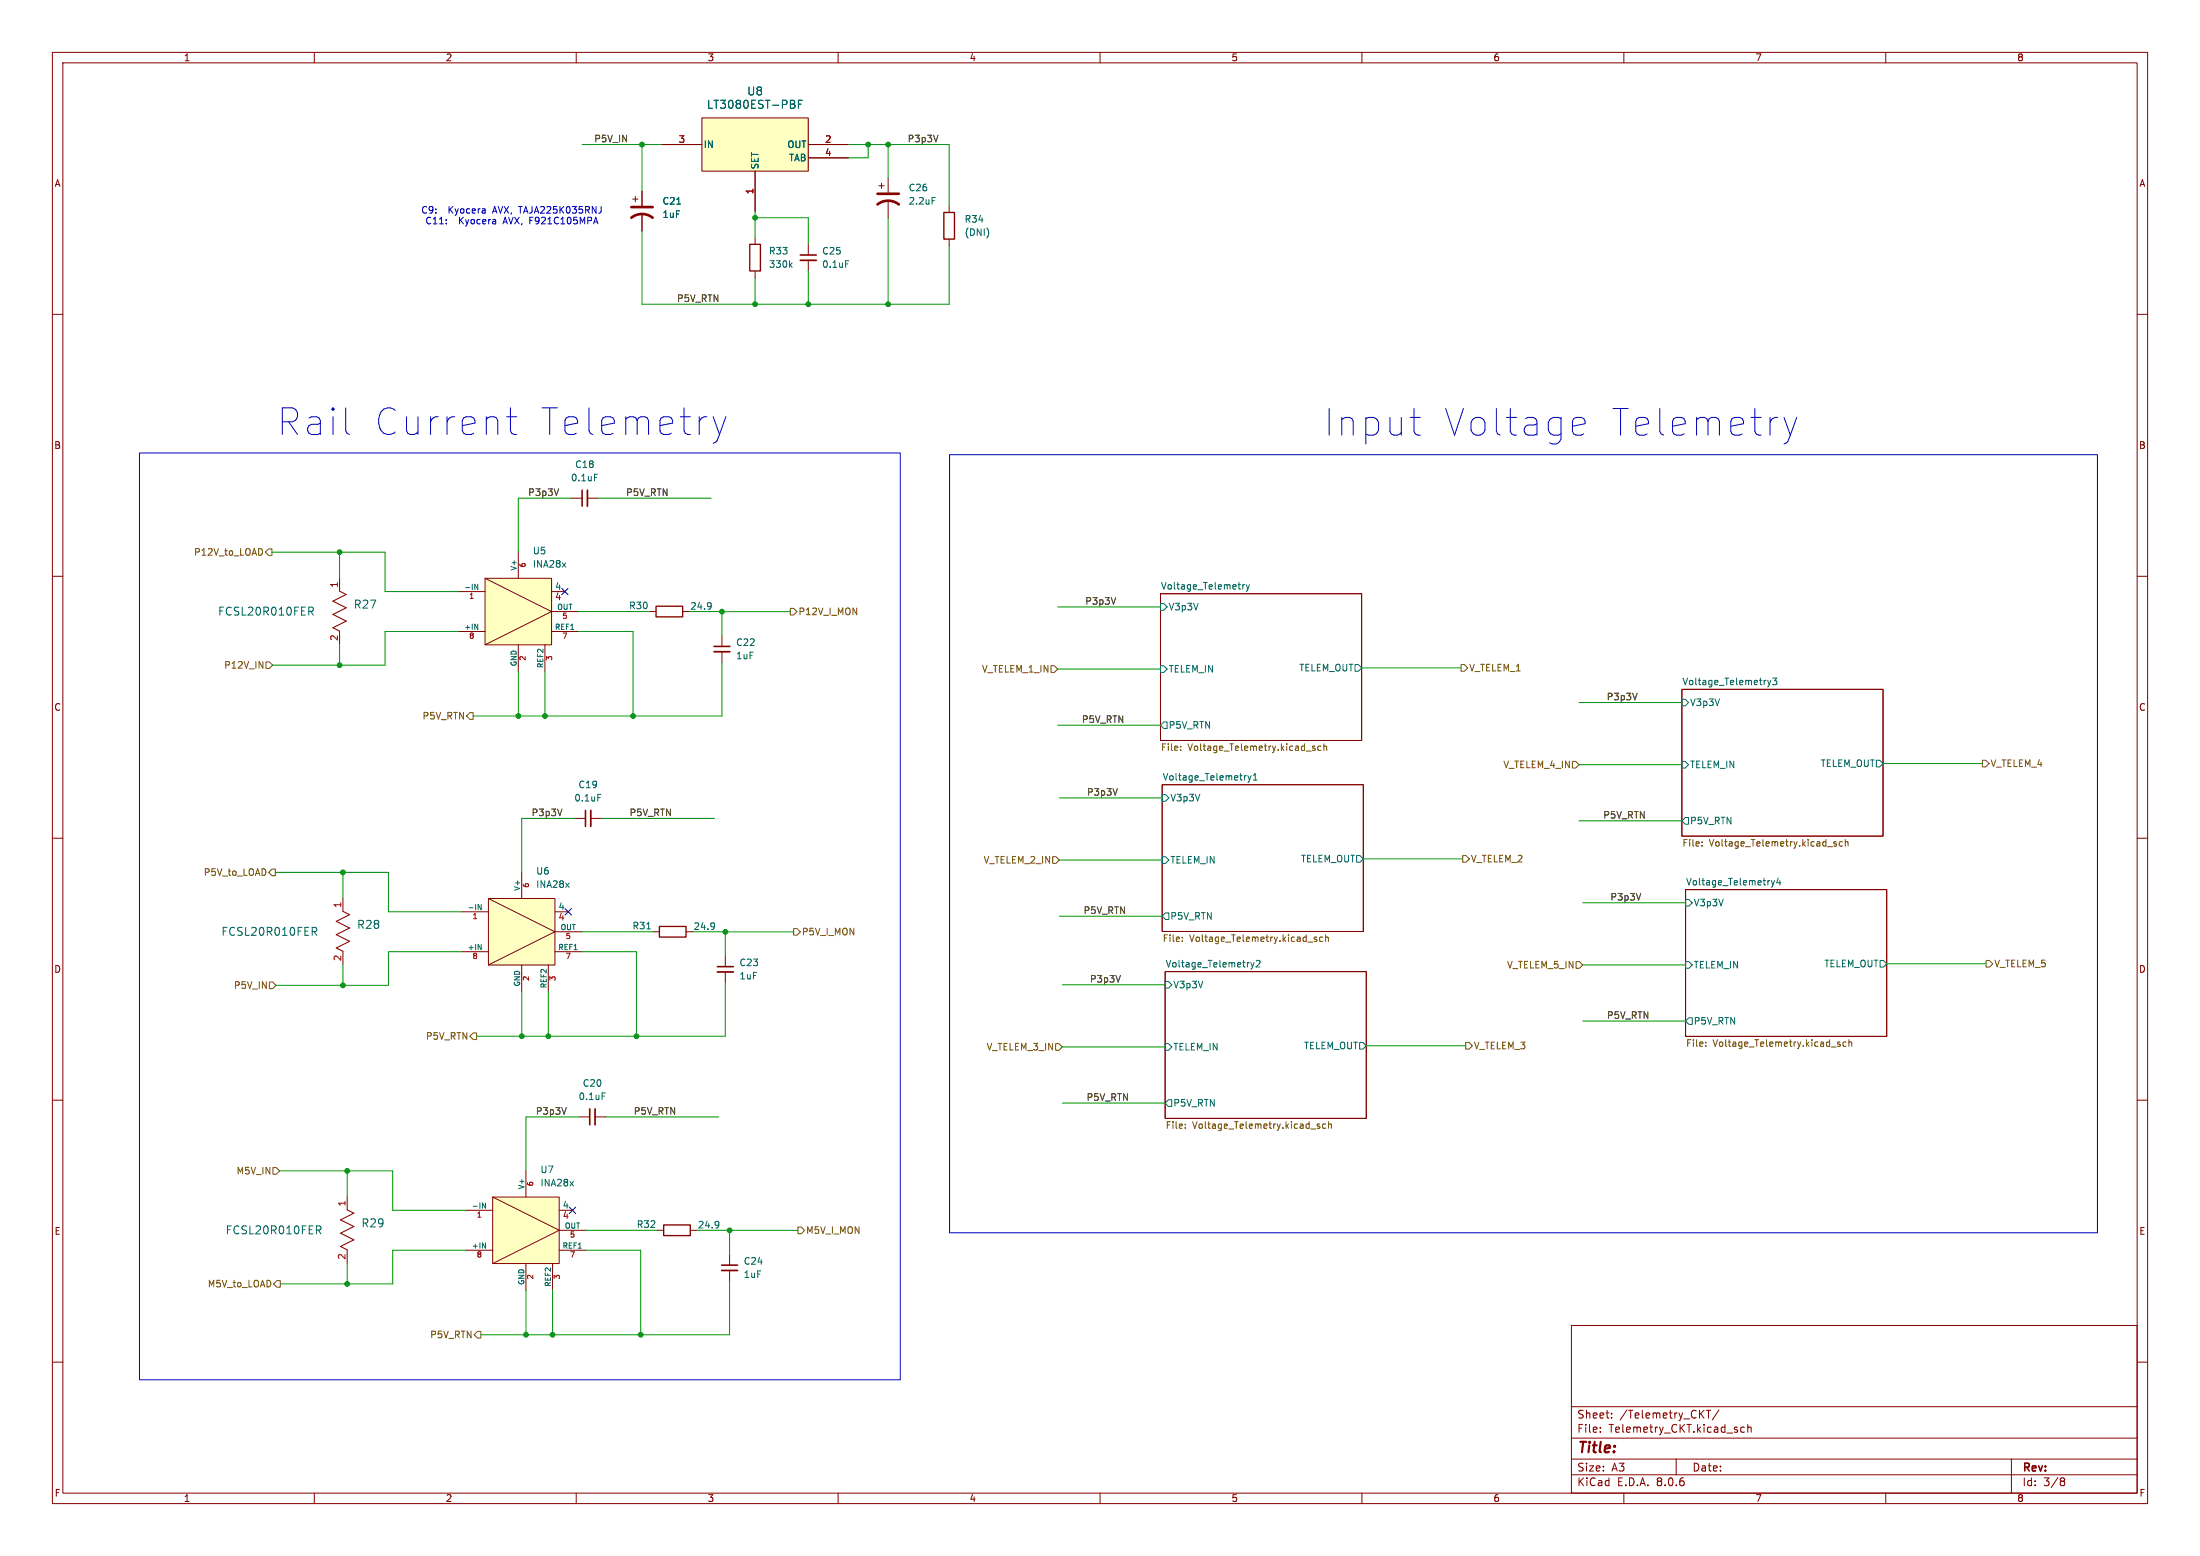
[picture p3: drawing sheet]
<svg xmlns="http://www.w3.org/2000/svg" width="420mm" height="297mm" viewBox="0 0 420 297" stroke-linecap="round" stroke-linejoin="round" font-family="sans-serif">
<g fill="none" stroke="#840000" stroke-width=".19">
<path d="M10 10h400v277h-400zM12 12h396v273h-396zM60 10v2M110 10v2M160 10v2M210 10v2M260 10v2M310 10v2M360 10v2M120.8 38h1M121.3 37.5v1M122.6 36.5v2.8"/>
<path d="M10 60h2M122.6 40.8v3.3M144.1 45.4v1.2M144.1 51.7v1.3M408 60h2M10 110h2M124 116.7h1.2M130.3 116.7h1.3M221.5 113.3h38.4v28h-38.4zM408 110h2M137.8 121.4v2M137.8 124.4v2"/>
<path d="M321.1 131.6h38.4v28h-38.4zM10 160h2M221.9 149.8h38.4v28h-38.4zM408 160h2M321.8 169.8h38.4v28h-38.4zM222.4 185.5h38.4v28h-38.4zM10 210h2M408 210h2M125.4 234.8h1.3M131.8 234.8h1.2M10 260h2M300 253h108v32h-108z"/>
<path d="M408 260h2M300 278.5h108M300 274.5h108M300 268.5h108M305.5 273.2v.2M305.5 272.5v.1M307.7 270.5v.2M307.7 269.8v.1M320 278.5v3M325.7 269.2h.9M326.2 269.2v1.5M328.2 269.1l-1.3 1.9"/>
<path d="M333 272.5l-.4-.1-.3 .3 .1 .6h.6M333.7 272.5l.2-.1 .3 .1 .1 .9M333.7 271.9v1.5M384 278.5v6.5M60 285v2M110 285v2M160 285v2M210 285v2M260 285v2M300 281.5h108M310 285v2M360 285v2"/>
<path d="M393.6 282.1h.3l.3 .3-.3 .3M393.6 282.7h.3M393.9 282.7l.2 .2 .1 .4-.3 .3h-.3"/>
</g>
<g fill="none" stroke="#006464" stroke-width=".19">
<path d="M129.2 39h.7M150.9 50.5l.3 .5M151.2 50.2l-.5 .5M135.6 115.1l.2 .7-.2 .4M135.8 115.6l-.2 .2M221.5 115.2h.7l.6 .6-.6 .7h-.7zM237.2 111.6v.8M237.6 111.6l-.4 .2M237.9 111.6l.3 .8M238.2 112.4l-.3 .5M238.5 111.6l-.3 .8M221.5 127.1h.7l.6 .6-.6 .6h-.7z"/>
<path d="M222.2 137.8h.6v1.3h-.6l-.7-.7zM258.7 126.8h.6l.6 .7-.6 .6h-.6zM321.1 133.5h.6l.6 .6-.6 .6h-.6zM337.4 129.9l.3 .8M337.7 130.7l-.3 .4M338.1 129.9l-.4 .8M338.4 129.4h.8l-.4 .5 .3 .1v.6l-.1 .1-.6-.1M221.9 151.7h.6l.6 .6-.6 .6h-.6zM238.2 148.1l.3 .8M238.5 148.9l-.3 .4M238.8 148.1l-.3 .8M239.3 148.9h.7"/>
<path d="M239.3 148l.3-.4v1.3M321.1 145.3h.6l.6 .7-.6 .6h-.6zM321.7 156h.6v1.3h-.6l-.6-.6zM358.2 145.1h.6l.7 .6-.7 .7h-.6zM221.9 163.5h.6l.6 .7-.6 .6h-.6zM222.5 174.2h.6v1.3h-.6l-.6-.6zM259 163.3h.6l.7 .6-.7 .7h-.6zM321.8 171.7h.6l.7 .6-.7 .7h-.6zM338.2 168.1l.3 .8M338.5 168.9l-.3 .4M338.8 168.1l-.3 .8M339.5 167.6l-.3 .9h.8"/>
<path d="M339.8 168.1v.8M222.4 187.3h.7l.6 .7-.6 .6h-.7zM222.4 199.2h.7l.6 .6-.6 .7h-.7zM238.8 183.7l.3 .9M239.1 184.6l-.3 .4M239.4 183.7l-.3 .9M239.8 183.4l.5-.1 .3 .4-.8 .9h.8M259.6 199h.6l.6 .6-.6 .7h-.6zM321.8 183.6h.6l.7 .6-.7 .6h-.6zM322.4 194.3h.7v1.2h-.7l-.6-.6zM358.9 183.3h.6l.7 .7-.7 .6h-.6zM223.1 209.9h.6v1.3h-.6l-.7-.6z"/>
<path d="M137.1 233.2l.1 .7-.2 .4M137.2 233.7l-.1 .2"/>
</g>
<g fill="none" stroke="#725600" stroke-width=".19">
<path d="M225.4 143.1v.1M225.4 142.5v.1M251 142.5l-.3-.1-.1 .2v.2l.4 .1v.3h-.4M252.2 142.5l-.4-.1-.2 .2 .1 .6h.5M252.7 142.5l.2-.1 .3 .1 .1 .7M252.7 142v1.2M225.7 179.6v.1M225.7 178.9v.1M251.4 178.9h-.3l-.2 .1v.2l.5 .1v.3h-.5M252.5 178.9h-.4l-.2 .2 .1 .5h.5M253.1 179l.1-.1h.3l.1 .8M253.1 178.4v1.3"/>
<path d="M324.9 161.4v.1M324.9 160.7v.1M350.6 160.7h-.3l-.2 .1v.2l.5 .1v.3h-.5M351.7 160.7h-.3l-.3 .2 .1 .5h.5M352.3 160.8l.1-.1h.3l.1 .8M352.3 160.2v1.3M325.6 199.6v.1M325.6 198.9v.2M351.3 198.9h-.3l-.2 .2 .1 .1 .4 .2v.3h-.5M352.4 198.9h-.3l-.3 .2 .1 .6h.5M353 199l.1-.1h.4v.8M353 198.5v1.2"/>
<path d="M226.3 215.3v.1M226.3 214.6v.1M251.9 214.6l-.3-.1-.2 .2 .1 .2 .4 .1v.3h-.5M253.1 214.6l-.4-.1-.2 .3 .1 .5h.5M253.6 214.7l.2-.2 .3 .1 .1 .8M253.6 214.1v1.3"/>
</g>
<path d="M120.5 39.5h4.1M120.5 41.6a3.3 3.3 0 0 1 4.1 0" fill="none" stroke="#840000" stroke-width=".51"/>
<path d="M143.1 46.6h2.1v5.1h-2.1zM125.2 115.7h5.1v2h-5.1zM126.7 233.8h5.1v2h-5.1z" fill="none" stroke="#840000" stroke-width=".25"/>
<path d="M136.3 124.4h3" fill="none" stroke="#840000" stroke-width=".33"/>
<path d="M136.3 123.4h3" fill="none" stroke="#840000" stroke-width=".3"/>
<path d="M92.6 110.4h12.7v12.7h-12.7z" fill="#ffffc2"/>
<path d="M87.5 112.9h5.1M92.6 110.4h12.7v12.7h-12.7zM92.6 110.4l12.7 6.3-12.7 6.4M98.9 105.3v5.1M105.3 112.9h2.5M105.3 116.7h5.1M87.5 120.5h5.1M98.9 123.1v5.1M104 123.1v5.1M105.3 120.5h5.1" fill="none" stroke="#840000" stroke-width=".19"/>
<path d="M90.6 111.5l.6 1v-1M90.6 119.1l.6 1.1v-1.1" fill="none" stroke="#006464" stroke-width=".19"/>
<path d="M134 22.5h20.3v10.2h-20.3z" fill="#ffffc2"/>
<g fill="none" stroke="#840000" stroke-width=".19">
<path d="M126.4 27.6h7.6M134 22.5h20.3v10.2h-20.3zM144.1 32.7v7.6M154.3 27.6h7.6M154.3 30.1h7.6M154.3 46.6v2.1M154.3 49.7v2M64.8 110.3v2.5M64.8 120.5v2.5M65.5 171.4v2.6M65.5 181.6v2.5M139.3 239.5v2"/>
<path d="M139.3 242.5v2"/>
</g>
<path d="M152.4 19.9h.5M153.1 19.1h-.7v1.6M151.7 20v.5M161.4 49.8h.6M59 115.9h.5l.3 .3-.1 .4-.7 .1M59.3 116.7l.5 .7M59.6 177h.6l.3 .3-.2 .4-.7 .1M60 177.8l.5 .7" fill="none" stroke="#006464" stroke-width=".19"/>
<path d="M64.8 112.8l1.3 .7-2.5 1.2 2.5 1.3-2.5 1.3 2.5 1.3-2.5 1.2 1.2 .7M65.5 174l1.2 .6-2.5 1.3 2.5 1.2-2.5 1.3 2.5 1.3-2.5 1.2 1.3 .7" fill="none" stroke="#840000" stroke-width=".2"/>
<path d="M152.8 49.7h3M137.8 242.5h3" fill="none" stroke="#840000" stroke-width=".33"/>
<path d="M152.8 48.7h3M137.8 241.5h3" fill="none" stroke="#840000" stroke-width=".3"/>
<path d="M93.2 171.5h12.7v12.7h-12.7z" fill="#ffffc2"/>
<g fill="none" stroke="#840000" stroke-width=".19">
<path d="M167.8 35.5h1M168.3 35v1M169.5 33.9v2.8M169.5 38.3v3.3M88.2 174h5M93.2 171.5h12.7v12.7h-12.7zM93.2 171.5l12.7 6.4-12.7 6.3M99.6 166.4v5.1M105.9 174h2.6M105.9 177.9h5.1M88.2 181.7h5M99.6 184.2v5.1"/>
<path d="M104.7 184.2v5.1M105.9 181.7h5.1M110.6 213.2h2M113.6 213.2h2M66.3 228.4v2.5M66.3 238.6v2.5"/>
</g>
<path d="M177.9 37.7h.7M91.3 172.6l.6 1.1v-1.1M91.3 180.3l.6 1v-1M114.9 208.6h.6M60.4 234h.6l.3 .3-.2 .4-.7 .1M60.8 234.8l.5 .7" fill="none" stroke="#006464" stroke-width=".19"/>
<path d="M167.5 39a3.3 3.3 0 0 1 4.1 0M167.5 37h4.1" fill="none" stroke="#840000" stroke-width=".51"/>
<path d="M113.6 211.7v3" fill="none" stroke="#840000" stroke-width=".33"/>
<path d="M112.6 211.7v3" fill="none" stroke="#840000" stroke-width=".3"/>
<path d="M66.3 230.9l1.3 .7-2.6 1.2 2.6 1.3-2.6 1.3 2.6 1.3-2.6 1.2 1.3 .7" fill="none" stroke="#840000" stroke-width=".2"/>
<path d="M94.1 228.5h12.7v12.7h-12.7z" fill="#ffffc2"/>
<g fill="none" stroke="#840000" stroke-width=".19">
<path d="M122.6 36.5v2.8M126.4 27.6h7.6M144.1 32.7v7.6M154.3 27.6h7.6M154.3 30.1h7.6M181.2 39.3v1.3M122.6 40.8v3.3M181.2 45.6v1.3M109.1 95.1h2M112.1 95.1h2.1M109.7 156.2h2.1M112.8 156.2h2"/>
<path d="M124.6 177.9h1.3M131 177.9h1.2M138.5 182.5v2M138.5 185.5v2.1M89 231h5.1M89 238.6h5.1M94.1 228.5h12.7v12.7h-12.7zM94.1 228.5l12.7 6.3-12.7 6.4M100.4 223.4v5.1M106.8 231h2.5M106.8 234.8h5M106.8 238.6h5"/>
<path d="M100.4 241.2v5.1M105.5 241.2v5.1"/>
</g>
<path d="M152.4 19.9h.5M153.1 19.1h-.7v1.6M129.2 39h.7M151.7 20v.5M113.5 90.5h.6M114.1 151.6h.6M123.5 177.3h.7M136.3 176.2l.1 .7-.2 .4M136.4 176.7l-.1 .2M92.1 229.6l.6 1v-1M92.1 237.2l.6 1.1v-1.1" fill="none" stroke="#006464" stroke-width=".19"/>
<path d="M180.2 40.6h2v5h-2zM125.9 176.8h5.1v2.1h-5.1z" fill="none" stroke="#840000" stroke-width=".25"/>
<path d="M112.1 93.6v3M112.8 154.7v3M136.9 185.5h3.1" fill="none" stroke="#840000" stroke-width=".33"/>
<path d="M111.1 93.6v3M111.8 154.7v3M136.9 184.5h3.1" fill="none" stroke="#840000" stroke-width=".3"/>
<g fill="none" stroke="#725600" stroke-width=".19">
<path d="M50.1 105v.7M51.3 104.8h.6v1.2h-.6l-.7-.6zM150.9 116.1h.6l.6 .6-.6 .7h-.6zM50.8 126.3h.6l.6 .7-.6 .6h-.6zM89.7 136h.6v1.3h-.6l-.6-.6zM200.6 127.1h.7l.6 .6-.6 .6h-.7zM278.9 126.8h.7l.6 .7-.6 .6h-.7zM300.2 145.3h.6l.6 .7-.6 .6h-.6zM378.5 145.1h.6l.6 .6-.6 .7h-.6zM51.9 165.9h.7v1.3h-.7l-.6-.7zM151.5 177.2h.7l.6 .7-.6 .6h-.7zM201 163.5h.6l.6 .7-.6 .6h-.6z"/>
<path d="M279.2 163.3h.7l.6 .6-.6 .7h-.7zM51.4 187.4h.7l.6 .7-.6 .6h-.7zM90.3 197.2h.7v1.2h-.7l-.6-.6zM201.5 199.2h.7l.6 .6-.6 .7h-.7zM279.8 199h.6l.7 .6-.7 .7h-.6zM300.9 183.6h.6l.7 .6-.7 .6h-.6zM379.2 183.3h.6l.6 .7-.6 .6h-.6zM52.1 222.9h.6l.7 .6-.7 .6h-.6zM152.3 234.2h.7l.6 .6-.6 .7h-.7zM52.2 245.1l.7-.7h.6v1.3h-.6zM91.2 254.1h.6v1.3h-.6l-.7-.6z"/>
</g>
<path d="M179.1 25.8l-.4 1.3M106.6 93.3l-.4 1.3M213 114.1l-.4 1.2M312.5 132.3l-.4 1.3M107.3 154.4l-.4 1.3M213.3 150.5l-.4 1.3M313.2 170.5l-.4 1.3M213.9 186.2l-.4 1.3M108.1 211.4l-.4 1.3" fill="none" stroke="#0f0f0f" stroke-width=".19"/>
<g fill="none" stroke="#0000c2" stroke-width=".19">
<path d="M96.7 79.5h2M97.4 77.9v4.3l.3 .5 .5 .2h.5M136.1 79.5l1.3 3.4M138.6 79.5l-1.2 3.4M269.2 79.7h2M300.9 79.7h1l.5 .2 .2 .5v.5l-2.4 .5M340.6 79.7l1.2 3.4M343 79.7l-1.2 3.4M26.6 86.5h145.3v176.9h-145.3zM137.4 82.9l-.5 1.2-.8 .5M181.3 86.8h219.1v148.5h-219.1zM270.7 83.1h.5"/>
<path d="M302.4 82.8l-.5 .3h-1M341.8 83.1l-.5 1.2-.7 .4"/>
</g>
<g fill="none" stroke="#009600" stroke-width=".19">
<path d="M111.1 27.6h15.3M122.6 27.6v8.9M161.9 27.6h19.3v11.7M165.7 27.6v2.5h-3.8M169.5 27.6v6.3M122.6 44.1v14h58.6v-11.2M144.1 41.6h10.2v5M144.1 40.3v5.1M144.1 53v5.1M154.3 51.7v6.4M169.5 41.6v16.5M109.1 95.1h-10.2v10.2"/>
<path d="M114.2 95.1h21.6M51.9 105.4h21.6v7.5h14M64.8 105.4v4.9M110.4 116.7h13.6M131.6 116.7h19.3M137.8 116.7v4.7M201.9 115.8h19.6M64.8 123v4M87.5 120.5h-14v6.5h-21.5M98.9 128.2l.1 8.5M104 128.2h.1M104 128.2v8.5"/>
<path d="M110.4 120.5h10.5v16.2M137.8 126.4v10.3h-47.5M201.9 138.4h19.6M201.9 127.7h19.6M259.9 127.5h19M301.4 134.1h19.7M109.7 156.2h-10.1v10.2M114.8 156.2h21.6M202.2 152.3h19.7M301.4 156.7h19.7M301.4 146h19.7M359.5 145.7h19"/>
<path d="M52.6 166.5h21.6v7.5h14M65.5 166.5v4.9M111 177.9h13.6M132.2 177.9h6.3v4.6M138.5 177.9h13M202.2 164.2h19.7M202.2 174.9h19.7M260.3 163.9h18.9M302.2 172.3h19.6M65.5 184.1v4M88.2 181.7h-14v6.4h-21.5M99.6 189.3h.1"/>
<path d="M99.6 189.3v8.5M104.7 189.3h.1M104.7 189.3v8.5M111 181.7h10.5v16.1M138.5 187.6v10.2h-47.5M202.8 188h19.6M202.8 199.8h19.6M260.8 199.6h19M302.2 194.9h19.6M302.2 184.2h19.6M360.2 184h19M110.6 213.2h-10.2v10.2"/>
<path d="M115.6 213.2h21.6M202.8 210.6h19.6M53.4 223.5h21.6v7.5h14M66.3 223.5v4.9M89 238.6h-14v6.5h-21.5M111.8 234.8h13.6M111.8 238.6h10.5v16.2M133 234.8h6.3v4.7M139.3 234.8h13M66.3 241.1v4M100.4 246.3h.1M100.4 246.3v8.5"/>
<path d="M105.5 246.3h.1M105.5 246.3v8.5M139.3 244.5v10.3h-47.5"/>
</g>
<path d="M107.2 112.3l1.2 1.2M108.4 112.3l-1.2 1.2M107.9 173.4l1.2 1.2M109.1 173.4l-1.2 1.2M108.7 230.4l1.2 1.2M109.9 230.4l-1.2 1.2" fill="none" stroke="#000084" stroke-width=".19"/>
<g fill="#009600" stroke="#009600" stroke-width=".19">
<circle cx="64.8" cy="127" r=".46"/>
<circle cx="64.8" cy="105.4" r=".46"/>
<circle cx="120.9" cy="136.7" r=".46"/>
<circle cx="99" cy="136.7" r=".46"/>
<circle cx="104" cy="136.7" r=".46"/>
<circle cx="121.5" cy="197.8" r=".46"/>
<circle cx="138.5" cy="177.9" r=".46"/>
<circle cx="137.8" cy="116.7" r=".46"/>
<circle cx="139.3" cy="234.8" r=".46"/>
<circle cx="65.5" cy="188.1" r=".46"/>
<circle cx="65.5" cy="166.5" r=".46"/>
<circle cx="99.6" cy="197.8" r=".46"/>
<circle cx="104.7" cy="197.8" r=".46"/>
<circle cx="122.6" cy="27.6" r=".46"/>
<circle cx="144.1" cy="41.6" r=".46"/>
<circle cx="165.7" cy="27.6" r=".46"/>
<circle cx="154.3" cy="58.1" r=".46"/>
<circle cx="144.1" cy="58.1" r=".46"/>
<circle cx="169.5" cy="58.1" r=".46"/>
<circle cx="169.5" cy="27.6" r=".46"/>
<circle cx="66.3" cy="245.1" r=".46"/>
<circle cx="105.5" cy="254.8" r=".46"/>
<circle cx="100.4" cy="254.8" r=".46"/>
<circle cx="122.3" cy="254.8" r=".46"/>
<circle cx="66.3" cy="223.5" r=".46"/>
</g>
<g font-size="7.1" fill="#0000c2">
<text x="53" y="83.4">Rail</text>
<text x="71" y="83.4">Current</text>
<text x="102.2" y="83.4">Telemetry</text>
<text x="252.8" y="83.5">Input</text>
<text x="275.2" y="83.5">Voltage</text>
<text x="306.6" y="83.5">Telemetry</text>
</g>
<text font-size="2.8" fill="#840000" x="301" y="277.9">Title:</text>
<g font-size="2.1" fill="#006464">
<text x="134.9" y="21">LT3080EST-PBF</text>
<text x="142.5" y="18.4">U8</text>
<text x="41.5" y="117.7">FCSL20R010FER</text>
<text x="67.4" y="116.4">R27</text>
<text x="42.2" y="178.8">FCSL20R010FER</text>
<text x="68.1" y="177.5">R28</text>
<text x="43" y="235.8">FCSL20R010FER</text>
<text x="68.9" y="234.5">R29</text>
</g>
<g font-size="2.1" fill="#840000">
<text x="301" y="273.7">File:</text>
<text x="301" y="271">Sheet:</text>
<text x="307.1" y="273.7">Telemetry_CKT.kicad_sch</text>
<text x="309.2" y="271">/Telemetry_CKT/</text>
<text x="301" y="281.1">Size:</text>
<text x="307.6" y="281.1">A3</text>
<text x="323" y="281.1">Date:</text>
<text x="386" y="281.3">Rev:</text>
<text x="301" y="283.9">KiCad</text>
<text x="308.7" y="283.9">E.D.A.</text>
<text x="316.3" y="283.9">8.0.6</text>
<text x="386" y="283.9">Id:</text>
<text x="390.1" y="283.9">3/8</text>
</g>
<g font-size="1.8" fill="#840000">
<text x="35" y="11.9">1</text>
<text x="85" y="11.9">2</text>
<text x="135" y="11.9">3</text>
<text x="185" y="11.9">4</text>
<text x="235" y="11.9">5</text>
<text x="285" y="11.9">6</text>
<text x="335" y="11.9">7</text>
<text x="385" y="11.9">8</text>
<text x="10.3" y="35.9">A</text>
<text x="408.3" y="35.9">A</text>
<text x="10.3" y="85.9">B</text>
<text x="408.2" y="85.9">B</text>
<text x="10.3" y="135.9">C</text>
<text x="408.2" y="135.9">C</text>
<text x="10.3" y="185.9">D</text>
<text x="408.2" y="185.9">D</text>
<text x="10.3" y="235.9">E</text>
<text x="408.3" y="235.9">E</text>
<text x="10.3" y="285.9">F</text>
<text x="35" y="286.9">1</text>
<text x="85" y="286.9">2</text>
<text x="135" y="286.9">3</text>
<text x="185" y="286.9">4</text>
<text x="235" y="286.9">5</text>
<text x="285" y="286.9">6</text>
<text x="335" y="286.9">7</text>
<text x="385" y="286.9">8</text>
<text x="408.3" y="285.9">F</text>
</g>
<g font-size="1.8" fill="#0f0f0f">
<text x="113.3" y="27.2">P5V_IN</text>
<text x="173.2" y="27.2">P3p3V</text>
<text x="129.1" y="57.7">P5V_RTN</text>
<text x="100.7" y="94.7">P3p3V</text>
<text x="119.4" y="94.7">P5V_RTN</text>
<text x="207.1" y="115.5">P3p3V</text>
<text x="306.6" y="133.8">P3p3V</text>
<text x="206.4" y="138.1">P5V_RTN</text>
<text x="101.4" y="155.9">P3p3V</text>
<text x="120.1" y="155.9">P5V_RTN</text>
<text x="207.4" y="152">P3p3V</text>
<text x="306" y="156.3">P5V_RTN</text>
<text x="307.3" y="172">P3p3V</text>
<text x="206.8" y="174.5">P5V_RTN</text>
<text x="208" y="187.6">P3p3V</text>
<text x="306.7" y="194.6">P5V_RTN</text>
<text x="102.2" y="212.8">P3p3V</text>
<text x="120.9" y="212.8">P5V_RTN</text>
<text x="207.3" y="210.2">P5V_RTN</text>
</g>
<g font-size="1.8" fill="#a90000">
<text x="129.5" y="27.3">3</text>
<text x="157.4" y="27.3">2</text>
<text x="157.4" y="29.9">4</text>
<text x="143.9" y="37.2" transform="rotate(-90 143.9 37.2)">1</text>
<text x="64.6" y="112.3" transform="rotate(-90 64.6 112.3)">1</text>
<text x="105.9" y="114.9">4</text>
<text x="64.6" y="122.4" transform="rotate(-90 64.6 122.4)">2</text>
<text x="65.2" y="173.4" transform="rotate(-90 65.2 173.4)">1</text>
<text x="106.5" y="176">4</text>
<text x="65.2" y="183.6" transform="rotate(-90 65.2 183.6)">2</text>
<text x="66" y="230.4" transform="rotate(-90 66 230.4)">1</text>
<text x="107.3" y="233">4</text>
<text x="66" y="240.5" transform="rotate(-90 66 240.5)">2</text>
</g>
<g font-size="1.8" fill="#006464">
<text x="134.2" y="28.5">IN</text>
<text x="150.2" y="28.5">OUT</text>
<text x="145" y="32.4" transform="rotate(-90 145 32.4)">SET</text>
<text x="150.5" y="31">TAB</text>
<text x="126.4" y="39.2">C21</text>
<text x="126.4" y="41.8">1uF</text>
<text x="173.4" y="36.7">C26</text>
<text x="173.4" y="39.2">2.2uF</text>
<text x="184" y="42.7">R34</text>
<text x="184" y="45.2">(DNI)</text>
<text x="146.7" y="48.8">R33</text>
<text x="146.7" y="51.3">330k</text>
<text x="156.9" y="48.8">C25</text>
<text x="156.9" y="51.3">0.1uF</text>
<text x="109.7" y="89.5">C18</text>
<text x="108.9" y="92.1">0.1uF</text>
<text x="101.6" y="106">U5</text>
<text x="101.6" y="108.6">INA28x</text>
<text x="105.9" y="112.7">4</text>
<text x="221.5" y="112.6">Voltage_Telemetry</text>
<text x="120" y="116.5">R30</text>
<text x="131.7" y="116.6">24.9</text>
<text x="223" y="116.7">V3p3V</text>
<text x="140.4" y="123.5">C22</text>
<text x="140.4" y="126">1uF</text>
<text x="223" y="128.6">TELEM_IN</text>
<text x="247.9" y="128.3">TELEM_OUT</text>
<text x="321.1" y="130.9">Voltage_Telemetry3</text>
<text x="322.5" y="135">V3p3V</text>
<text x="223" y="139.3">P5V_RTN</text>
<text x="221.9" y="149.1">Voltage_Telemetry1</text>
<text x="322.5" y="146.8">TELEM_IN</text>
<text x="347.5" y="146.6">TELEM_OUT</text>
<text x="109.6" y="153.2">0.1uF</text>
<text x="110.3" y="150.6">C19</text>
<text x="223.3" y="153.2">V3p3V</text>
<text x="322.5" y="157.5">P5V_RTN</text>
<text x="102.3" y="167.1">U6</text>
<text x="223.3" y="165">TELEM_IN</text>
<text x="248.3" y="164.8">TELEM_OUT</text>
<text x="102.3" y="169.7">INA28x</text>
<text x="106.5" y="173.8">4</text>
<text x="321.8" y="169.1">Voltage_Telemetry4</text>
<text x="323.2" y="173.2">V3p3V</text>
<text x="120.6" y="177.6">R31</text>
<text x="132.3" y="177.7">24.9</text>
<text x="223.3" y="175.7">P5V_RTN</text>
<text x="141.1" y="184.6">C23</text>
<text x="222.4" y="184.7">Voltage_Telemetry2</text>
<text x="323.2" y="185.1">TELEM_IN</text>
<text x="348.2" y="184.8">TELEM_OUT</text>
<text x="141.1" y="187.2">1uF</text>
<text x="223.9" y="188.8">V3p3V</text>
<text x="323.2" y="195.8">P5V_RTN</text>
<text x="223.9" y="200.7">TELEM_IN</text>
<text x="248.8" y="200.5">TELEM_OUT</text>
<text x="111.2" y="207.6">C20</text>
<text x="110.4" y="210.2">0.1uF</text>
<text x="223.9" y="211.4">P5V_RTN</text>
<text x="103.1" y="224.1">U7</text>
<text x="103.1" y="226.7">INA28x</text>
<text x="107.3" y="230.8">4</text>
<text x="121.5" y="234.6">R32</text>
<text x="133.1" y="234.7">24.9</text>
<text x="141.9" y="244.1">1uF</text>
<text x="141.9" y="241.6">C24</text>
</g>
<g font-size="1.8" fill="#0000c2">
<text x="80.3" y="41">C9:</text>
<text x="85.7" y="41">Kyocera</text>
<text x="94.4" y="41">AVX, TAJA225K035RNJ</text>
<text x="81.1" y="43">C11:</text>
<text x="87.7" y="43">Kyocera</text>
<text x="96.4" y="43">AVX, F921C105MPA</text>
</g>
<g font-size="1.8" fill="#725600">
<text x="36.9" y="106.3">P12V_to_LOAD</text>
<text x="152.3" y="117.6">P12V_I_MON</text>
<text x="42.7" y="127.8">P12V_IN</text>
<text x="187.4" y="128.6">V_TELEM_1_IN</text>
<text x="280.4" y="128.3">V_TELEM_1</text>
<text x="80.6" y="137.5">P5V_RTN</text>
<text x="221.5" y="143.7">File:</text>
<text x="226.8" y="143.7">Voltage_Telemetry.kicad_sch</text>
<text x="286.9" y="146.8">V_TELEM_4_IN</text>
<text x="379.9" y="146.6">V_TELEM_4</text>
<text x="321.1" y="161.9">File:</text>
<text x="326.3" y="161.9">Voltage_Telemetry.kicad_sch</text>
<text x="38.8" y="167.4">P5V_to_LOAD</text>
<text x="187.7" y="165">V_TELEM_2_IN</text>
<text x="280.7" y="164.8">V_TELEM_2</text>
<text x="153" y="178.7">P5V_I_MON</text>
<text x="221.9" y="180.1">File:</text>
<text x="227.1" y="180.1">Voltage_Telemetry.kicad_sch</text>
<text x="287.6" y="185.1">V_TELEM_5_IN</text>
<text x="380.6" y="184.8">V_TELEM_5</text>
<text x="44.6" y="188.9">P5V_IN</text>
<text x="81.2" y="198.7">P5V_RTN</text>
<text x="188.3" y="200.7">V_TELEM_3_IN</text>
<text x="281.3" y="200.5">V_TELEM_3</text>
<text x="321.8" y="200.1">File:</text>
<text x="327" y="200.1">Voltage_Telemetry.kicad_sch</text>
<text x="222.4" y="215.8">File:</text>
<text x="227.7" y="215.8">Voltage_Telemetry.kicad_sch</text>
<text x="45.1" y="224.4">M5V_IN</text>
<text x="153.8" y="235.7">M5V_I_MON</text>
<text x="39.6" y="245.9">M5V_to_LOAD</text>
<text x="82" y="255.6">P5V_RTN</text>
</g>
<g font-size="1.4" fill="#006464">
<text x="88.5" y="112.7">-IN</text>
<text x="98.7" y="109" transform="rotate(-90 98.7 109)">V+</text>
<text x="106.3" y="116.5">OUT</text>
<text x="88.5" y="120.3">+IN</text>
<text x="105.8" y="120.3">REF1</text>
<text x="98.7" y="127.3" transform="rotate(-90 98.7 127.3)">GND</text>
<text x="103.8" y="127.6" transform="rotate(-90 103.8 127.6)">REF2</text>
<text x="89.2" y="173.8">-IN</text>
<text x="99.3" y="170.2" transform="rotate(-90 99.3 170.2)">V+</text>
<text x="106.9" y="177.6">OUT</text>
<text x="89.2" y="181.4">+IN</text>
<text x="106.5" y="181.4">REF1</text>
<text x="99.3" y="188.4" transform="rotate(-90 99.3 188.4)">GND</text>
<text x="104.4" y="188.8" transform="rotate(-90 104.4 188.8)">REF2</text>
<text x="100.2" y="227.1" transform="rotate(-90 100.2 227.1)">V+</text>
<text x="90" y="230.8">-IN</text>
<text x="90" y="238.4">+IN</text>
<text x="107.3" y="238.4">REF1</text>
<text x="107.7" y="234.6">OUT</text>
<text x="100.2" y="245.4" transform="rotate(-90 100.2 245.4)">GND</text>
<text x="105.2" y="245.7" transform="rotate(-90 105.2 245.7)">REF2</text>
</g>
<g font-size="1.4" fill="#a90000">
<text x="100.7" y="108.5" transform="rotate(-90 100.7 108.5)">6</text>
<text x="89.4" y="114.6">1</text>
<text x="107.2" y="118.5">5</text>
<text x="89.4" y="122.3">8</text>
<text x="107.2" y="122.3">7</text>
<text x="100.7" y="126.2" transform="rotate(-90 100.7 126.2)">2</text>
<text x="105.8" y="126.2" transform="rotate(-90 105.8 126.2)">3</text>
<text x="101.3" y="169.6" transform="rotate(-90 101.3 169.6)">6</text>
<text x="90.1" y="175.8">1</text>
<text x="107.9" y="179.6">5</text>
<text x="90.1" y="183.4">8</text>
<text x="107.9" y="183.4">7</text>
<text x="101.3" y="187.4" transform="rotate(-90 101.3 187.4)">2</text>
<text x="106.4" y="187.4" transform="rotate(-90 106.4 187.4)">3</text>
<text x="102.1" y="226.6" transform="rotate(-90 102.1 226.6)">6</text>
<text x="90.9" y="232.7">1</text>
<text x="108.7" y="236.6">5</text>
<text x="90.9" y="240.4">8</text>
<text x="102.1" y="244.3" transform="rotate(-90 102.1 244.3)">2</text>
<text x="107.2" y="244.3" transform="rotate(-90 107.2 244.3)">3</text>
<text x="108.7" y="240.4">7</text>
</g>
</svg>
